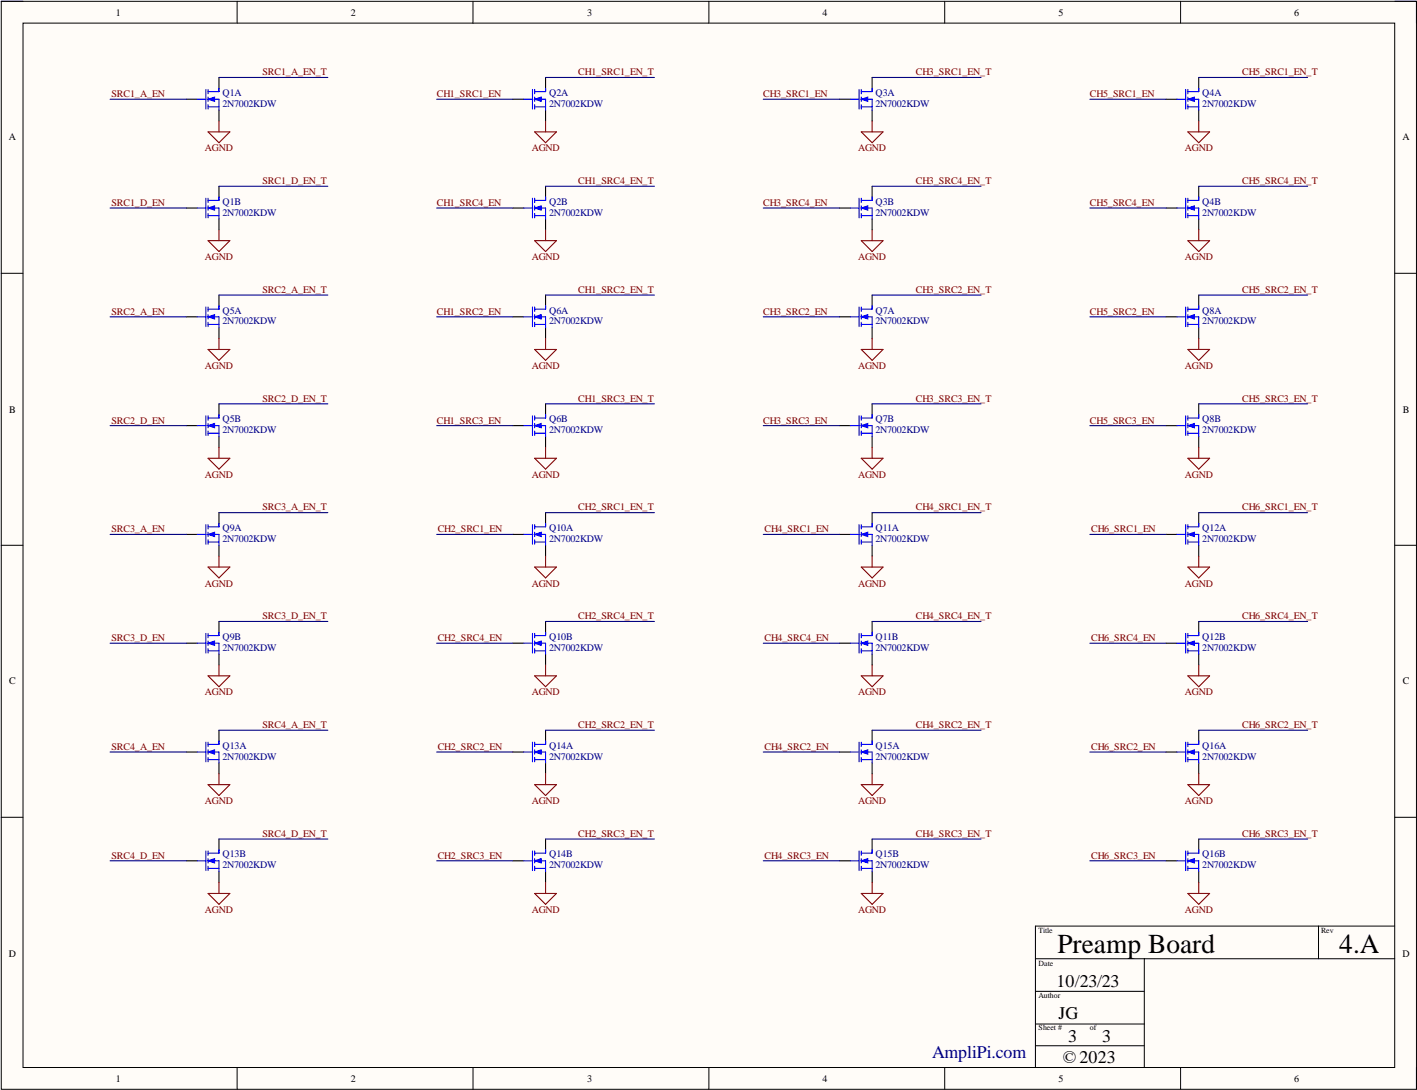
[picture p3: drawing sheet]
<svg xmlns="http://www.w3.org/2000/svg" width="276mm" height="212mm" viewBox="0 0 276 212" stroke-linecap="round" stroke-linejoin="round" font-family="sans-serif">
<path d="M.2 .3h275.2v211.6h-275.2z" fill-rule="evenodd" fill="#fffcf8"/>
<path d="M.2 .3h275.2v211.6h-275.2z" fill="none" stroke="#000" stroke-width=".19"/>
<path d="M4.5 4.5h266.7v203.1h-266.7z" fill-rule="evenodd" fill="#fffcf8"/>
<g fill="none" stroke="#000" stroke-width=".19">
<path d="M.2 .3h4.3M4.5 4.5h266.7v203.1h-266.7zM46.1 .3v4.2M92 .3v4.2M137.8 .3v4.2M183.7 .3v4.2M229.6 .3v4.2M271.2 .3h4.2v4.2M.2 53.2h4.3M271.2 53.2h4.2M.2 106.1h4.3M271.2 106.1h4.2"/>
<path d="M.2 159h4.3M271.2 159h4.2M46.1 207.6v4.3M92 207.6v4.3M137.8 207.6v4.3M183.7 207.6v4.3M229.6 207.6v4.3M275.4 207.6v4.3"/>
</g>
<path d="M36.2 19.3h2.1M42.6 15.1v2.1M42.6 21.4v2.1" fill="none" stroke="#000" stroke-width=".21"/>
<path d="M38.3 19.3h1.7M40 17.4v3.8M40.5 17.8h2.1M40.5 19.3h2.1v2.1M40.5 17.4v.8M40.5 18.9v.8M40.5 20.8h2.1M40.5 20.4v.8" fill="none" stroke="#00f" stroke-width=".21"/>
<path d="M40.5 19.3l1.2-.4v.8z" fill="#00f"/>
<path d="M40.5 19.3l1.2-.4v.8z" fill="none" stroke="#00f" stroke-width=".19"/>
<path d="M42.6 17.2v.6M40 38.6v3.8M40.5 39h2.1M40.5 38.6v.8M38.3 40.5h1.7M40.5 40.5h2.1v2.1M40.5 41.9h2.1M40.5 40v.9M40.5 41.5v.9" fill="none" stroke="#00f" stroke-width=".21"/>
<path d="M40.5 25.7h4.2l-2.1 2.1zM42.6 23.5v2.2" fill="none" stroke="#800000" stroke-width=".21"/>
<path d="M42.6 36.2v2.1M36.2 40.5h2.1M42.6 42.6v2.1" fill="none" stroke="#000" stroke-width=".21"/>
<path d="M40.5 40.5l1.2-.5v.9z" fill="#00f"/>
<path d="M40.5 40.5l1.2-.5v.9z" fill="none" stroke="#00f" stroke-width=".19"/>
<path d="M42.6 38.3v.7M40 59.7v3.8M40.5 59.7v.9M38.3 61.6h1.7M40.5 61.6h2.1v2.1M40.5 60.1h2.1M40.5 63.1h2.1M40.5 61.2v.9M40.5 62.7v.8" fill="none" stroke="#00f" stroke-width=".21"/>
<path d="M40.5 46.8h4.2l-2.1 2.1zM42.6 44.7v2.1" fill="none" stroke="#800000" stroke-width=".21"/>
<path d="M42.6 57.4v2.1M36.2 61.6h2.1M42.6 63.7v2.2" fill="none" stroke="#000" stroke-width=".21"/>
<path d="M40.5 61.6l1.2-.4v.9z" fill="#00f"/>
<path d="M40.5 61.6l1.2-.4v.9z" fill="none" stroke="#00f" stroke-width=".19"/>
<path d="M42.6 59.5v.6M38.3 82.8h1.7M40 80.9v3.8M40.5 82.8h2.1v2.1M40.5 81.3h2.1M40.5 84.3h2.1M40.5 80.9v.8M40.5 82.4v.8M40.5 83.8v.9" fill="none" stroke="#00f" stroke-width=".21"/>
<path d="M40.5 68h4.2l-2.1 2.1zM42.6 65.9v2.1" fill="none" stroke="#800000" stroke-width=".21"/>
<path d="M42.6 78.6v2.1M36.2 82.8h2.1M42.6 84.9v2.1" fill="none" stroke="#000" stroke-width=".21"/>
<path d="M40.5 82.8l1.2-.4v.8z" fill="#00f"/>
<path d="M40.5 82.8l1.2-.4v.8z" fill="none" stroke="#00f" stroke-width=".19"/>
<path d="M42.6 80.7v.6M38.3 104h1.7M40 102v3.9M40.5 104h2.1v2.1M40.5 102.5h2.1M40.5 105.4h2.1M40.5 102v.9M40.5 103.5v.9M40.5 105v.9" fill="none" stroke="#00f" stroke-width=".21"/>
<path d="M40.5 89.1h4.2l-2.1 2.2zM42.6 87v2.1" fill="none" stroke="#800000" stroke-width=".21"/>
<path d="M42.6 99.7v2.1M36.2 104h2.1M42.6 106.1v2.1" fill="none" stroke="#000" stroke-width=".21"/>
<path d="M40.5 104l1.2-.5v.9z" fill="#00f"/>
<path d="M40.5 104l1.2-.5v.9z" fill="none" stroke="#00f" stroke-width=".19"/>
<path d="M42.6 101.8v.7M38.3 125.1h1.7M40 123.2v3.8M40.5 125.1h2.1v2.1M40.5 123.6h2.1M40.5 126.6h2.1M40.5 123.2v.9M40.5 124.7v.8M40.5 126.2v.8" fill="none" stroke="#00f" stroke-width=".21"/>
<path d="M40.5 110.3h4.2l-2.1 2.1zM42.6 108.2v2.1" fill="none" stroke="#800000" stroke-width=".21"/>
<path d="M36.2 125.1h2.1M42.6 120.9v2.1M42.6 127.2v2.1" fill="none" stroke="#000" stroke-width=".21"/>
<path d="M40.5 125.1l1.2-.4v.8z" fill="#00f"/>
<path d="M40.5 125.1l1.2-.4v.8z" fill="none" stroke="#00f" stroke-width=".19"/>
<path d="M42.6 123v.6M38.3 146.3h1.7M40 144.4v3.8M40.5 146.3h2.1v2.1M40.5 144.8h2.1M40.5 147.8h2.1M40.5 144.4v.8M40.5 145.9v.8M40.5 147.3v.9" fill="none" stroke="#00f" stroke-width=".21"/>
<path d="M40.5 131.5h4.2l-2.1 2.1zM42.6 129.3v2.2" fill="none" stroke="#800000" stroke-width=".21"/>
<path d="M36.2 146.3h2.1M42.6 142v2.2M42.6 148.4v2.1" fill="none" stroke="#000" stroke-width=".21"/>
<path d="M40.5 146.3l1.2-.4v.8z" fill="#00f"/>
<path d="M40.5 146.3l1.2-.4v.8z" fill="none" stroke="#00f" stroke-width=".19"/>
<path d="M42.6 144.2v.6M38.3 167.4h1.7M40 165.5v3.8M40.5 167.4h2.1v2.2M40.5 166h2.1M40.5 168.9h2.1M40.5 165.5v.9M40.5 167v.9M40.5 168.5v.8" fill="none" stroke="#00f" stroke-width=".21"/>
<path d="M40.5 152.6h4.2l-2.1 2.1zM42.6 150.5v2.1" fill="none" stroke="#800000" stroke-width=".21"/>
<path d="M36.2 167.4h2.1M42.6 163.2v2.1M42.6 169.6v2.1" fill="none" stroke="#000" stroke-width=".21"/>
<path d="M40.5 167.4l1.2-.4v.9z" fill="#00f"/>
<path d="M40.5 167.4l1.2-.4v.9z" fill="none" stroke="#00f" stroke-width=".19"/>
<path d="M101.8 19.3h1.7M103.5 17.4v3.8M104 17.8h2.1M104 19.3h2.1v2.1M104 17.4v.8M104 18.9v.8M104 20.8h2.1M104 20.4v.8M42.6 165.3v.7" fill="none" stroke="#00f" stroke-width=".21"/>
<path d="M40.5 173.8h4.2l-2.1 2.1zM42.6 171.7v2.1" fill="none" stroke="#800000" stroke-width=".21"/>
<path d="M99.7 19.3h2.1M106.1 15.1v2.1M106.1 21.4v2.1" fill="none" stroke="#000" stroke-width=".21"/>
<path d="M104 19.3l1.2-.4v.8z" fill="#00f"/>
<path d="M104 19.3l1.2-.4v.8z" fill="none" stroke="#00f" stroke-width=".19"/>
<path d="M106.1 17.2v.6M103.5 38.6v3.8M104 39h2.1M104 38.6v.8M101.8 40.5h1.7M104 40.5h2.1v2.1M104 41.9h2.1M104 40v.9M104 41.5v.9" fill="none" stroke="#00f" stroke-width=".21"/>
<path d="M104 25.7h4.2l-2.1 2.1zM106.1 23.5v2.2" fill="none" stroke="#800000" stroke-width=".21"/>
<path d="M106.1 36.2v2.1M99.7 40.5h2.1M106.1 42.6v2.1" fill="none" stroke="#000" stroke-width=".21"/>
<path d="M104 40.5l1.2-.5v.9z" fill="#00f"/>
<path d="M104 40.5l1.2-.5v.9z" fill="none" stroke="#00f" stroke-width=".19"/>
<path d="M106.1 38.3v.7M103.5 59.7v3.8M104 59.7v.9M101.8 61.6h1.7M104 61.6h2.1v2.1M104 60.1h2.1M104 63.1h2.1M104 61.2v.9M104 62.7v.8" fill="none" stroke="#00f" stroke-width=".21"/>
<path d="M104 46.8h4.2l-2.1 2.1zM106.1 44.7v2.1" fill="none" stroke="#800000" stroke-width=".21"/>
<path d="M106.1 57.4v2.1M99.7 61.6h2.1M106.1 63.7v2.2" fill="none" stroke="#000" stroke-width=".21"/>
<path d="M104 61.6l1.2-.4v.9z" fill="#00f"/>
<path d="M104 61.6l1.2-.4v.9z" fill="none" stroke="#00f" stroke-width=".19"/>
<path d="M106.1 59.5v.6M101.8 82.8h1.7M103.5 80.9v3.8M104 82.8h2.1v2.1M104 81.3h2.1M104 84.3h2.1M104 80.9v.8M104 82.4v.8M104 83.8v.9" fill="none" stroke="#00f" stroke-width=".21"/>
<path d="M104 68h4.2l-2.1 2.1zM106.1 65.9v2.1" fill="none" stroke="#800000" stroke-width=".21"/>
<path d="M106.1 78.6v2.1M99.7 82.8h2.1M106.1 84.9v2.1" fill="none" stroke="#000" stroke-width=".21"/>
<path d="M104 82.8l1.2-.4v.8z" fill="#00f"/>
<path d="M104 82.8l1.2-.4v.8z" fill="none" stroke="#00f" stroke-width=".19"/>
<path d="M106.1 80.7v.6M101.8 104h1.7M103.5 102v3.9M104 104h2.1v2.1M104 102.5h2.1M104 105.4h2.1M104 102v.9M104 103.5v.9M104 105v.9" fill="none" stroke="#00f" stroke-width=".21"/>
<path d="M104 89.1h4.2l-2.1 2.2zM106.1 87v2.1" fill="none" stroke="#800000" stroke-width=".21"/>
<path d="M106.1 99.7v2.1M99.7 104h2.1M106.1 106.1v2.1" fill="none" stroke="#000" stroke-width=".21"/>
<path d="M104 104l1.2-.5v.9z" fill="#00f"/>
<path d="M104 104l1.2-.5v.9z" fill="none" stroke="#00f" stroke-width=".19"/>
<path d="M106.1 101.8v.7M101.8 125.1h1.7M103.5 123.2v3.8M104 125.1h2.1v2.1M104 123.6h2.1M104 126.6h2.1M104 123.2v.9M104 124.7v.8M104 126.2v.8" fill="none" stroke="#00f" stroke-width=".21"/>
<path d="M104 110.3h4.2l-2.1 2.1zM106.1 108.2v2.1" fill="none" stroke="#800000" stroke-width=".21"/>
<path d="M99.7 125.1h2.1M106.1 120.9v2.1M106.1 127.2v2.1" fill="none" stroke="#000" stroke-width=".21"/>
<path d="M104 125.1l1.2-.4v.8z" fill="#00f"/>
<path d="M104 125.1l1.2-.4v.8z" fill="none" stroke="#00f" stroke-width=".19"/>
<path d="M106.1 123v.6M101.8 146.3h1.7M103.5 144.4v3.8M104 146.3h2.1v2.1M104 144.8h2.1M104 147.8h2.1M104 144.4v.8M104 145.9v.8M104 147.3v.9" fill="none" stroke="#00f" stroke-width=".21"/>
<path d="M104 131.5h4.2l-2.1 2.1zM106.1 129.3v2.2" fill="none" stroke="#800000" stroke-width=".21"/>
<path d="M99.7 146.3h2.1M106.1 142v2.2M106.1 148.4v2.1" fill="none" stroke="#000" stroke-width=".21"/>
<path d="M104 146.3l1.2-.4v.8z" fill="#00f"/>
<path d="M104 146.3l1.2-.4v.8z" fill="none" stroke="#00f" stroke-width=".19"/>
<path d="M106.1 144.2v.6M101.8 167.4h1.7M103.5 165.5v3.8M104 167.4h2.1v2.2M104 166h2.1M104 168.9h2.1M104 165.5v.9M104 167v.9M104 168.5v.8" fill="none" stroke="#00f" stroke-width=".21"/>
<path d="M104 152.6h4.2l-2.1 2.1zM106.1 150.5v2.1" fill="none" stroke="#800000" stroke-width=".21"/>
<path d="M99.7 167.4h2.1M106.1 163.2v2.1M106.1 169.6v2.1" fill="none" stroke="#000" stroke-width=".21"/>
<path d="M104 167.4l1.2-.4v.9z" fill="#00f"/>
<path d="M104 167.4l1.2-.4v.9z" fill="none" stroke="#00f" stroke-width=".19"/>
<path d="M165.3 19.3h1.7M167 17.4v3.8M167.5 17.8h2.1M167.5 19.3h2.1v2.1M167.5 17.4v.8M167.5 18.9v.8M167.5 20.8h2.1M167.5 20.4v.8M106.1 165.3v.7" fill="none" stroke="#00f" stroke-width=".21"/>
<path d="M104 173.8h4.2l-2.1 2.1zM106.1 171.7v2.1" fill="none" stroke="#800000" stroke-width=".21"/>
<path d="M163.2 19.3h2.1M169.6 15.1v2.1M169.6 21.4v2.1" fill="none" stroke="#000" stroke-width=".21"/>
<path d="M167.5 19.3l1.2-.4v.8z" fill="#00f"/>
<path d="M167.5 19.3l1.2-.4v.8z" fill="none" stroke="#00f" stroke-width=".19"/>
<path d="M169.6 17.2v.6M167 38.6v3.8M167.5 39h2.1M167.5 38.6v.8M165.3 40.5h1.7M167.5 40.5h2.1v2.1M167.5 41.9h2.1M167.5 40v.9M167.5 41.5v.9" fill="none" stroke="#00f" stroke-width=".21"/>
<path d="M167.5 25.7h4.2l-2.1 2.1zM169.6 23.5v2.2" fill="none" stroke="#800000" stroke-width=".21"/>
<path d="M169.6 36.2v2.1M163.2 40.5h2.1M169.6 42.6v2.1" fill="none" stroke="#000" stroke-width=".21"/>
<path d="M167.5 40.5l1.2-.5v.9z" fill="#00f"/>
<path d="M167.5 40.5l1.2-.5v.9z" fill="none" stroke="#00f" stroke-width=".19"/>
<path d="M169.6 38.3v.7M167 59.7v3.8M167.5 59.7v.9M165.3 61.6h1.7M167.5 61.6h2.1v2.1M167.5 60.1h2.1M167.5 63.1h2.1M167.5 61.2v.9M167.5 62.7v.8" fill="none" stroke="#00f" stroke-width=".21"/>
<path d="M167.5 46.8h4.2l-2.1 2.1zM169.6 44.7v2.1" fill="none" stroke="#800000" stroke-width=".21"/>
<path d="M169.6 57.4v2.1M163.2 61.6h2.1M169.6 63.7v2.2" fill="none" stroke="#000" stroke-width=".21"/>
<path d="M167.5 61.6l1.2-.4v.9z" fill="#00f"/>
<path d="M167.5 61.6l1.2-.4v.9z" fill="none" stroke="#00f" stroke-width=".19"/>
<path d="M169.6 59.5v.6M165.3 82.8h1.7M167 80.9v3.8M167.5 82.8h2.1v2.1M167.5 81.3h2.1M167.5 84.3h2.1M167.5 80.9v.8M167.5 82.4v.8M167.5 83.8v.9" fill="none" stroke="#00f" stroke-width=".21"/>
<path d="M167.5 68h4.2l-2.1 2.1zM169.6 65.9v2.1" fill="none" stroke="#800000" stroke-width=".21"/>
<path d="M169.6 78.6v2.1M163.2 82.8h2.1M169.6 84.9v2.1" fill="none" stroke="#000" stroke-width=".21"/>
<path d="M167.5 82.8l1.2-.4v.8z" fill="#00f"/>
<path d="M167.5 82.8l1.2-.4v.8z" fill="none" stroke="#00f" stroke-width=".19"/>
<path d="M169.6 80.7v.6M165.3 104h1.7M167 102v3.9M167.5 104h2.1v2.1M167.5 102.5h2.1M167.5 105.4h2.1M167.5 102v.9M167.5 103.5v.9M167.5 105v.9" fill="none" stroke="#00f" stroke-width=".21"/>
<path d="M167.5 89.1h4.2l-2.1 2.2zM169.6 87v2.1" fill="none" stroke="#800000" stroke-width=".21"/>
<path d="M169.6 99.7v2.1M163.2 104h2.1M169.6 106.1v2.1" fill="none" stroke="#000" stroke-width=".21"/>
<path d="M167.5 104l1.2-.5v.9z" fill="#00f"/>
<path d="M167.5 104l1.2-.5v.9z" fill="none" stroke="#00f" stroke-width=".19"/>
<path d="M169.6 101.8v.7M165.3 125.1h1.7M167 123.2v3.8M167.5 125.1h2.1v2.1M167.5 123.6h2.1M167.5 126.6h2.1M167.5 123.2v.9M167.5 124.7v.8M167.5 126.2v.8" fill="none" stroke="#00f" stroke-width=".21"/>
<path d="M167.5 110.3h4.2l-2.1 2.1zM169.6 108.2v2.1" fill="none" stroke="#800000" stroke-width=".21"/>
<path d="M163.2 125.1h2.1M169.6 120.9v2.1M169.6 127.2v2.1" fill="none" stroke="#000" stroke-width=".21"/>
<path d="M167.5 125.1l1.2-.4v.8z" fill="#00f"/>
<path d="M167.5 125.1l1.2-.4v.8z" fill="none" stroke="#00f" stroke-width=".19"/>
<path d="M169.6 123v.6M165.3 146.3h1.7M167 144.4v3.8M167.5 146.3h2.1v2.1M167.5 144.8h2.1M167.5 147.8h2.1M167.5 144.4v.8M167.5 145.9v.8M167.5 147.3v.9" fill="none" stroke="#00f" stroke-width=".21"/>
<path d="M167.5 131.5h4.2l-2.1 2.1zM169.6 129.3v2.2" fill="none" stroke="#800000" stroke-width=".21"/>
<path d="M163.2 146.3h2.1M169.6 142v2.2M169.6 148.4v2.1" fill="none" stroke="#000" stroke-width=".21"/>
<path d="M167.5 146.3l1.2-.4v.8z" fill="#00f"/>
<path d="M167.5 146.3l1.2-.4v.8z" fill="none" stroke="#00f" stroke-width=".19"/>
<path d="M169.6 144.2v.6M165.3 167.4h1.7M167 165.5v3.8M167.5 167.4h2.1v2.2M167.5 166h2.1M167.5 168.9h2.1M167.5 165.5v.9M167.5 167v.9M167.5 168.5v.8" fill="none" stroke="#00f" stroke-width=".21"/>
<path d="M167.5 152.6h4.2l-2.1 2.1zM169.6 150.5v2.1" fill="none" stroke="#800000" stroke-width=".21"/>
<path d="M163.2 167.4h2.1M169.6 163.2v2.1M169.6 169.6v2.1" fill="none" stroke="#000" stroke-width=".21"/>
<path d="M167.5 167.4l1.2-.4v.9z" fill="#00f"/>
<path d="M167.5 167.4l1.2-.4v.9z" fill="none" stroke="#00f" stroke-width=".19"/>
<path d="M228.9 19.3h1.6M230.5 17.4v3.8M231 17.8h2.1M231 19.3h2.1v2.1M231 17.4v.9M231 18.9v.8M231 20.8h2.1M231 20.4v.8M169.6 165.3v.7" fill="none" stroke="#00f" stroke-width=".21"/>
<path d="M167.5 173.8h4.2l-2.1 2.1zM169.6 171.7v2.1" fill="none" stroke="#800000" stroke-width=".21"/>
<path d="M226.7 19.3h2.2M233.1 15.1v2.1M233.1 21.4v2.1" fill="none" stroke="#000" stroke-width=".21"/>
<path d="M231 19.3l1.2-.4v.8z" fill="#00f"/>
<path d="M231 19.3l1.2-.4v.8z" fill="none" stroke="#00f" stroke-width=".19"/>
<path d="M233.1 17.2v.6M230.5 38.6v3.8M231 39h2.1M231 38.6v.8M228.9 40.5h1.6M231 40.5h2.1v2.1M231 41.9h2.1M231 40v.9M231 41.5v.9" fill="none" stroke="#00f" stroke-width=".21"/>
<path d="M231 25.7h4.2l-2.1 2.1zM233.1 23.5v2.2" fill="none" stroke="#800000" stroke-width=".21"/>
<path d="M233.1 36.2v2.1M226.7 40.5h2.2M233.1 42.6v2.1" fill="none" stroke="#000" stroke-width=".21"/>
<path d="M231 40.5l1.2-.5v.9z" fill="#00f"/>
<path d="M231 40.5l1.2-.5v.9z" fill="none" stroke="#00f" stroke-width=".19"/>
<path d="M233.1 38.3v.7M230.5 59.7v3.8M231 59.7v.9M228.9 61.6h1.6M231 61.6h2.1v2.1M231 60.1h2.1M231 63.1h2.1M231 61.2v.9M231 62.7v.8" fill="none" stroke="#00f" stroke-width=".21"/>
<path d="M231 46.8h4.2l-2.1 2.1zM233.1 44.7v2.1" fill="none" stroke="#800000" stroke-width=".21"/>
<path d="M233.1 57.4v2.1M226.7 61.6h2.2M233.1 63.7v2.2" fill="none" stroke="#000" stroke-width=".21"/>
<path d="M231 61.6l1.2-.4v.9z" fill="#00f"/>
<path d="M231 61.6l1.2-.4v.9z" fill="none" stroke="#00f" stroke-width=".19"/>
<path d="M233.1 59.5v.6M228.9 82.8h1.6M230.5 80.9v3.8M231 82.8h2.1v2.1M231 81.3h2.1M231 84.3h2.1M231 80.9v.8M231 82.4v.8M231 83.9v.8" fill="none" stroke="#00f" stroke-width=".21"/>
<path d="M231 68h4.2l-2.1 2.1zM233.1 65.9v2.1" fill="none" stroke="#800000" stroke-width=".21"/>
<path d="M233.1 78.6v2.1M226.7 82.8h2.2M233.1 84.9v2.1" fill="none" stroke="#000" stroke-width=".21"/>
<path d="M231 82.8l1.2-.4v.8z" fill="#00f"/>
<path d="M231 82.8l1.2-.4v.8z" fill="none" stroke="#00f" stroke-width=".19"/>
<path d="M233.1 80.7v.6M228.9 104h1.6M230.5 102v3.9M231 104h2.1v2.1M231 102.5h2.1M231 105.4h2.1M231 102v.9M231 103.5v.9M231 105v.9" fill="none" stroke="#00f" stroke-width=".21"/>
<path d="M231 89.1h4.2l-2.1 2.2zM233.1 87v2.1" fill="none" stroke="#800000" stroke-width=".21"/>
<path d="M233.1 99.7v2.1M226.7 104h2.2M233.1 106.1v2.1" fill="none" stroke="#000" stroke-width=".21"/>
<path d="M231 104l1.2-.5v.9z" fill="#00f"/>
<path d="M231 104l1.2-.5v.9z" fill="none" stroke="#00f" stroke-width=".19"/>
<path d="M233.1 101.8v.7M228.9 125.1h1.6M230.5 123.2v3.8M231 125.1h2.1v2.1M231 123.6h2.1M231 126.6h2.1M231 123.2v.9M231 124.7v.8M231 126.2v.8" fill="none" stroke="#00f" stroke-width=".21"/>
<path d="M231 110.3h4.2l-2.1 2.1zM233.1 108.2v2.1" fill="none" stroke="#800000" stroke-width=".21"/>
<path d="M226.7 125.1h2.2M233.1 120.9v2.1M233.1 127.2v2.1" fill="none" stroke="#000" stroke-width=".21"/>
<path d="M231 125.1l1.2-.4v.8z" fill="#00f"/>
<path d="M231 125.1l1.2-.4v.8z" fill="none" stroke="#00f" stroke-width=".19"/>
<path d="M233.1 123v.6M228.9 146.3h1.6M230.5 144.4v3.8M231 146.3h2.1v2.1M231 144.8h2.1M231 147.8h2.1M231 144.4v.8M231 145.9v.8M231 147.3v.9" fill="none" stroke="#00f" stroke-width=".21"/>
<path d="M231 131.5h4.2l-2.1 2.1zM233.1 129.3v2.2" fill="none" stroke="#800000" stroke-width=".21"/>
<path d="M226.7 146.3h2.2M233.1 142v2.2M233.1 148.4v2.1" fill="none" stroke="#000" stroke-width=".21"/>
<path d="M231 146.3l1.2-.4v.8z" fill="#00f"/>
<path d="M231 146.3l1.2-.4v.8z" fill="none" stroke="#00f" stroke-width=".19"/>
<path d="M233.1 144.2v.6M228.9 167.4h1.6M230.5 165.5v3.8M231 167.4h2.1v2.2M231 166h2.1M231 168.9h2.1M231 165.5v.9M231 167v.9M231 168.5v.8" fill="none" stroke="#00f" stroke-width=".21"/>
<path d="M231 152.6h4.2l-2.1 2.1zM233.1 150.5v2.1" fill="none" stroke="#800000" stroke-width=".21"/>
<path d="M226.7 167.4h2.2M233.1 163.2v2.1M233.1 169.6v2.1" fill="none" stroke="#000" stroke-width=".21"/>
<path d="M231 167.4l1.2-.4v.9z" fill="#00f"/>
<path d="M231 167.4l1.2-.4v.9z" fill="none" stroke="#00f" stroke-width=".19"/>
<path d="M233.1 165.3v.7" fill="none" stroke="#00f" stroke-width=".21"/>
<path d="M231 173.8h4.2l-2.1 2.1zM233.1 171.7v2.1" fill="none" stroke="#800000" stroke-width=".21"/>
<path d="M201.3 186.5h69.9M201.3 192.8h21.2M201.3 199.2h21.2M222.5 186.5v21.1M256.4 180.1v6.4M271.2 180.1h-69.9v27.5M201.3 203.4h21.2" fill="none" stroke="#000" stroke-width=".19"/>
<g fill="none" stroke="#000080" stroke-width=".21">
<path d="M21.4 19.3h14.8M42.6 15.1h21.1M84.9 19.3h14.8M106.1 15.1h21.1M148.4 19.3h14.8M169.6 15.1h21.2M211.9 19.3h14.8M233.1 15.1h21.2M42.6 36.2h21.1M106.1 36.2h21.1M169.6 36.2h21.2M233.1 36.2h21.2"/>
<path d="M21.4 40.5h14.8M42.6 57.4h21.1M84.9 40.5h14.8M106.1 57.4h21.1M148.4 40.5h14.8M169.6 57.4h21.2M211.9 40.5h14.8M233.1 57.4h21.2M21.4 61.6h14.8M42.6 78.6h21.1M84.9 61.6h14.8M106.1 78.6h21.1"/>
<path d="M148.4 61.6h14.8M169.6 78.6h21.2M211.9 61.6h14.8M233.1 78.6h21.2M21.4 82.8h14.8M42.6 99.7h21.1M84.9 82.8h14.8M106.1 99.7h21.1M148.4 82.8h14.8M169.6 99.7h21.2M211.9 82.8h14.8M233.1 99.7h21.2"/>
<path d="M21.4 104h14.8M84.9 104h14.8M148.4 104h14.8M211.9 104h14.8M21.4 125.1h14.8M42.6 120.9h21.1M84.9 125.1h14.8M106.1 120.9h21.1M148.4 125.1h14.8M169.6 120.9h21.2M211.9 125.1h14.8M233.1 120.9h21.2"/>
<path d="M21.4 146.3h14.8M42.6 142h21.1M84.9 146.3h14.8M106.1 142h21.1M148.4 146.3h14.8M169.6 142h21.2M211.9 146.3h14.8M233.1 142h21.2M21.4 167.4h14.8M42.6 163.2h21.1M84.9 167.4h14.8M106.1 163.2h21.1"/>
<path d="M148.4 167.4h14.8M169.6 163.2h21.2M211.9 167.4h14.8M233.1 163.2h21.2"/>
</g>
<g font-size="5.3">
<text x="205.6" y="185.3">Preamp Board</text>
<text x="260.4" y="185.3">4.A</text>
</g>
<g font-size="3.5">
<text x="205.4" y="191.9">10/23/23</text>
<text x="205.8" y="198.3">JG</text>
<text x="207.7" y="202.7">3</text>
<text x="214.3" y="202.7">3</text>
<text x="206.7" y="206.7">©2023</text>
</g>
<text font-size="3.5" fill="#000080" x="181.2" y="205.9">AmpliPi.com</text>
<g font-size="1.9">
<text x="22.5" y="3">1</text>
<text x="68.2" y="3">2</text>
<text x="114.1" y="3">3</text>
<text x="159.9" y="3">4</text>
<text x="205.8" y="3">5</text>
<text x="251.6" y="3">6</text>
<text x="1.7" y="27.3">A</text>
<text x="272.7" y="27.3">A</text>
<text x="1.8" y="80.3">B</text>
<text x="272.8" y="80.3">B</text>
<text x="1.8" y="133.1">C</text>
<text x="272.8" y="133.1">C</text>
<text x="1.7" y="186.1">D</text>
<text x="272.7" y="186.1">D</text>
<text x="22.5" y="210.4">1</text>
<text x="68.2" y="210.4">2</text>
<text x="114.1" y="210.4">3</text>
<text x="159.9" y="210.4">4</text>
<text x="205.8" y="210.4">5</text>
<text x="251.6" y="210.4">6</text>
</g>
<g font-size="1.9" fill="#800000">
<text x="51" y="14.6">SRC1_A_EN_T</text>
<text x="112.4" y="14.6">CH1_SRC1_EN_T</text>
<text x="178.1" y="14.6">CH3_SRC1_EN_T</text>
<text x="241.5" y="14.6">CH5_SRC1_EN_T</text>
<text x="21.7" y="18.9">SRC1_A_EN</text>
<text x="85" y="18.9">CH1_SRC1_EN</text>
<text x="148.4" y="18.9">CH3_SRC1_EN</text>
<text x="211.9" y="18.9">CH5_SRC1_EN</text>
<text x="39.9" y="29.4">AGND</text>
<text x="103.4" y="29.4">AGND</text>
<text x="166.8" y="29.4">AGND</text>
<text x="230.4" y="29.4">AGND</text>
<text x="51" y="35.8">SRC1_D_EN_T</text>
<text x="112.4" y="35.8">CH1_SRC4_EN_T</text>
<text x="178.1" y="35.8">CH3_SRC4_EN_T</text>
<text x="241.5" y="35.8">CH5_SRC4_EN_T</text>
<text x="21.7" y="40.1">SRC1_D_EN</text>
<text x="85" y="40.1">CH1_SRC4_EN</text>
<text x="148.4" y="40.1">CH3_SRC4_EN</text>
<text x="211.9" y="40.1">CH5_SRC4_EN</text>
<text x="39.9" y="50.7">AGND</text>
<text x="103.4" y="50.7">AGND</text>
<text x="166.8" y="50.7">AGND</text>
<text x="230.4" y="50.7">AGND</text>
<text x="51" y="57">SRC2_A_EN_T</text>
<text x="112.4" y="57">CH1_SRC2_EN_T</text>
<text x="178.1" y="57">CH3_SRC2_EN_T</text>
<text x="241.5" y="57">CH5_SRC2_EN_T</text>
<text x="21.7" y="61.2">SRC2_A_EN</text>
<text x="85" y="61.2">CH1_SRC2_EN</text>
<text x="148.4" y="61.2">CH3_SRC2_EN</text>
<text x="211.9" y="61.2">CH5_SRC2_EN</text>
<text x="39.9" y="71.8">AGND</text>
<text x="103.4" y="71.8">AGND</text>
<text x="166.8" y="71.8">AGND</text>
<text x="230.4" y="71.8">AGND</text>
<text x="21.7" y="82.4">SRC2_D_EN</text>
<text x="51" y="78.2">SRC2_D_EN_T</text>
<text x="85" y="82.4">CH1_SRC3_EN</text>
<text x="112.4" y="78.2">CH1_SRC3_EN_T</text>
<text x="148.4" y="82.4">CH3_SRC3_EN</text>
<text x="178.1" y="78.2">CH3_SRC3_EN_T</text>
<text x="211.9" y="82.4">CH5_SRC3_EN</text>
<text x="241.5" y="78.2">CH5_SRC3_EN_T</text>
<text x="39.9" y="93">AGND</text>
<text x="103.4" y="93">AGND</text>
<text x="166.8" y="93">AGND</text>
<text x="230.4" y="93">AGND</text>
<text x="51" y="99.3">SRC3_A_EN_T</text>
<text x="112.4" y="99.3">CH2_SRC1_EN_T</text>
<text x="178.1" y="99.3">CH4_SRC1_EN_T</text>
<text x="241.5" y="99.3">CH6_SRC1_EN_T</text>
<text x="21.7" y="103.5">SRC3_A_EN</text>
<text x="85.1" y="103.5">CH2_SRC1_EN</text>
<text x="148.7" y="103.5">CH4_SRC1_EN</text>
<text x="212.2" y="103.5">CH6_SRC1_EN</text>
<text x="39.9" y="114.1">AGND</text>
<text x="103.4" y="114.1">AGND</text>
<text x="166.8" y="114.1">AGND</text>
<text x="230.4" y="114.1">AGND</text>
<text x="21.7" y="124.7">SRC3_D_EN</text>
<text x="51" y="120.4">SRC3_D_EN_T</text>
<text x="85.1" y="124.7">CH2_SRC4_EN</text>
<text x="112.4" y="120.4">CH2_SRC4_EN_T</text>
<text x="148.7" y="124.7">CH4_SRC4_EN</text>
<text x="178.1" y="120.4">CH4_SRC4_EN_T</text>
<text x="212.2" y="124.7">CH6_SRC4_EN</text>
<text x="241.5" y="120.4">CH6_SRC4_EN_T</text>
<text x="39.9" y="135.2">AGND</text>
<text x="103.4" y="135.2">AGND</text>
<text x="166.8" y="135.2">AGND</text>
<text x="230.4" y="135.2">AGND</text>
<text x="51" y="141.6">SRC4_A_EN_T</text>
<text x="112.4" y="141.6">CH2_SRC2_EN_T</text>
<text x="178.1" y="141.6">CH4_SRC2_EN_T</text>
<text x="241.5" y="141.6">CH6_SRC2_EN_T</text>
<text x="21.7" y="145.9">SRC4_A_EN</text>
<text x="85.1" y="145.9">CH2_SRC2_EN</text>
<text x="148.7" y="145.9">CH4_SRC2_EN</text>
<text x="212.2" y="145.9">CH6_SRC2_EN</text>
<text x="39.9" y="156.5">AGND</text>
<text x="103.4" y="156.5">AGND</text>
<text x="166.8" y="156.5">AGND</text>
<text x="230.4" y="156.5">AGND</text>
<text x="21.7" y="167">SRC4_D_EN</text>
<text x="51" y="162.8">SRC4_D_EN_T</text>
<text x="85.1" y="167">CH2_SRC3_EN</text>
<text x="112.4" y="162.8">CH2_SRC3_EN_T</text>
<text x="148.7" y="167">CH4_SRC3_EN</text>
<text x="178.1" y="162.8">CH4_SRC3_EN_T</text>
<text x="212.2" y="167">CH6_SRC3_EN</text>
<text x="241.5" y="162.8">CH6_SRC3_EN_T</text>
<text x="39.9" y="177.6">AGND</text>
<text x="103.4" y="177.6">AGND</text>
<text x="166.8" y="177.6">AGND</text>
<text x="230.4" y="177.6">AGND</text>
</g>
<g font-size="1.9" fill="#000080">
<text x="43.2" y="18.7">Q1A</text>
<text x="43.2" y="20.8">2N7002KDW</text>
<text x="106.8" y="18.7">Q2A</text>
<text x="106.8" y="20.8">2N7002KDW</text>
<text x="170.2" y="18.7">Q3A</text>
<text x="170.2" y="20.8">2N7002KDW</text>
<text x="233.8" y="18.7">Q4A</text>
<text x="233.8" y="20.8">2N7002KDW</text>
<text x="43.2" y="39.8">Q1B</text>
<text x="43.2" y="42">2N7002KDW</text>
<text x="106.8" y="39.8">Q2B</text>
<text x="106.8" y="42">2N7002KDW</text>
<text x="170.2" y="39.8">Q3B</text>
<text x="170.2" y="42">2N7002KDW</text>
<text x="233.8" y="39.8">Q4B</text>
<text x="233.8" y="42">2N7002KDW</text>
<text x="43.2" y="61">Q5A</text>
<text x="43.2" y="63.1">2N7002KDW</text>
<text x="106.8" y="61">Q6A</text>
<text x="106.8" y="63.1">2N7002KDW</text>
<text x="170.2" y="61">Q7A</text>
<text x="170.2" y="63.1">2N7002KDW</text>
<text x="233.8" y="61">Q8A</text>
<text x="233.8" y="63.1">2N7002KDW</text>
<text x="43.2" y="82.1">Q5B</text>
<text x="106.8" y="82.1">Q6B</text>
<text x="170.2" y="82.1">Q7B</text>
<text x="233.8" y="82.1">Q8B</text>
<text x="43.2" y="84.2">2N7002KDW</text>
<text x="106.8" y="84.2">2N7002KDW</text>
<text x="170.2" y="84.2">2N7002KDW</text>
<text x="233.8" y="84.2">2N7002KDW</text>
<text x="43.2" y="103.4">Q9A</text>
<text x="43.2" y="105.5">2N7002KDW</text>
<text x="106.8" y="103.4">Q10A</text>
<text x="106.8" y="105.5">2N7002KDW</text>
<text x="170.2" y="103.4">Q11A</text>
<text x="170.2" y="105.5">2N7002KDW</text>
<text x="233.8" y="103.4">Q12A</text>
<text x="233.8" y="105.5">2N7002KDW</text>
<text x="43.2" y="124.5">Q9B</text>
<text x="106.8" y="124.5">Q10B</text>
<text x="170.2" y="124.5">Q11B</text>
<text x="233.8" y="124.5">Q12B</text>
<text x="43.2" y="126.6">2N7002KDW</text>
<text x="106.8" y="126.6">2N7002KDW</text>
<text x="170.2" y="126.6">2N7002KDW</text>
<text x="233.8" y="126.6">2N7002KDW</text>
<text x="43.2" y="145.6">Q13A</text>
<text x="43.2" y="147.8">2N7002KDW</text>
<text x="106.8" y="145.6">Q14A</text>
<text x="106.8" y="147.8">2N7002KDW</text>
<text x="170.2" y="145.6">Q15A</text>
<text x="170.2" y="147.8">2N7002KDW</text>
<text x="233.8" y="145.6">Q16A</text>
<text x="233.8" y="147.8">2N7002KDW</text>
<text x="43.2" y="166.8">Q13B</text>
<text x="106.8" y="166.8">Q14B</text>
<text x="170.2" y="166.8">Q15B</text>
<text x="233.8" y="166.8">Q16B</text>
<text x="43.2" y="168.9">2N7002KDW</text>
<text x="106.8" y="168.9">2N7002KDW</text>
<text x="170.2" y="168.9">2N7002KDW</text>
<text x="233.8" y="168.9">2N7002KDW</text>
</g>
<g font-size="1.5">
<text x="202" y="181.5">Title</text>
<text x="256.9" y="181.5">Rev</text>
<text x="202" y="187.9">Date</text>
<text x="202" y="194.2">Author</text>
<text x="202" y="200.4">Sheet #</text>
<text x="211.9" y="200.4">of</text>
</g>
</svg>
